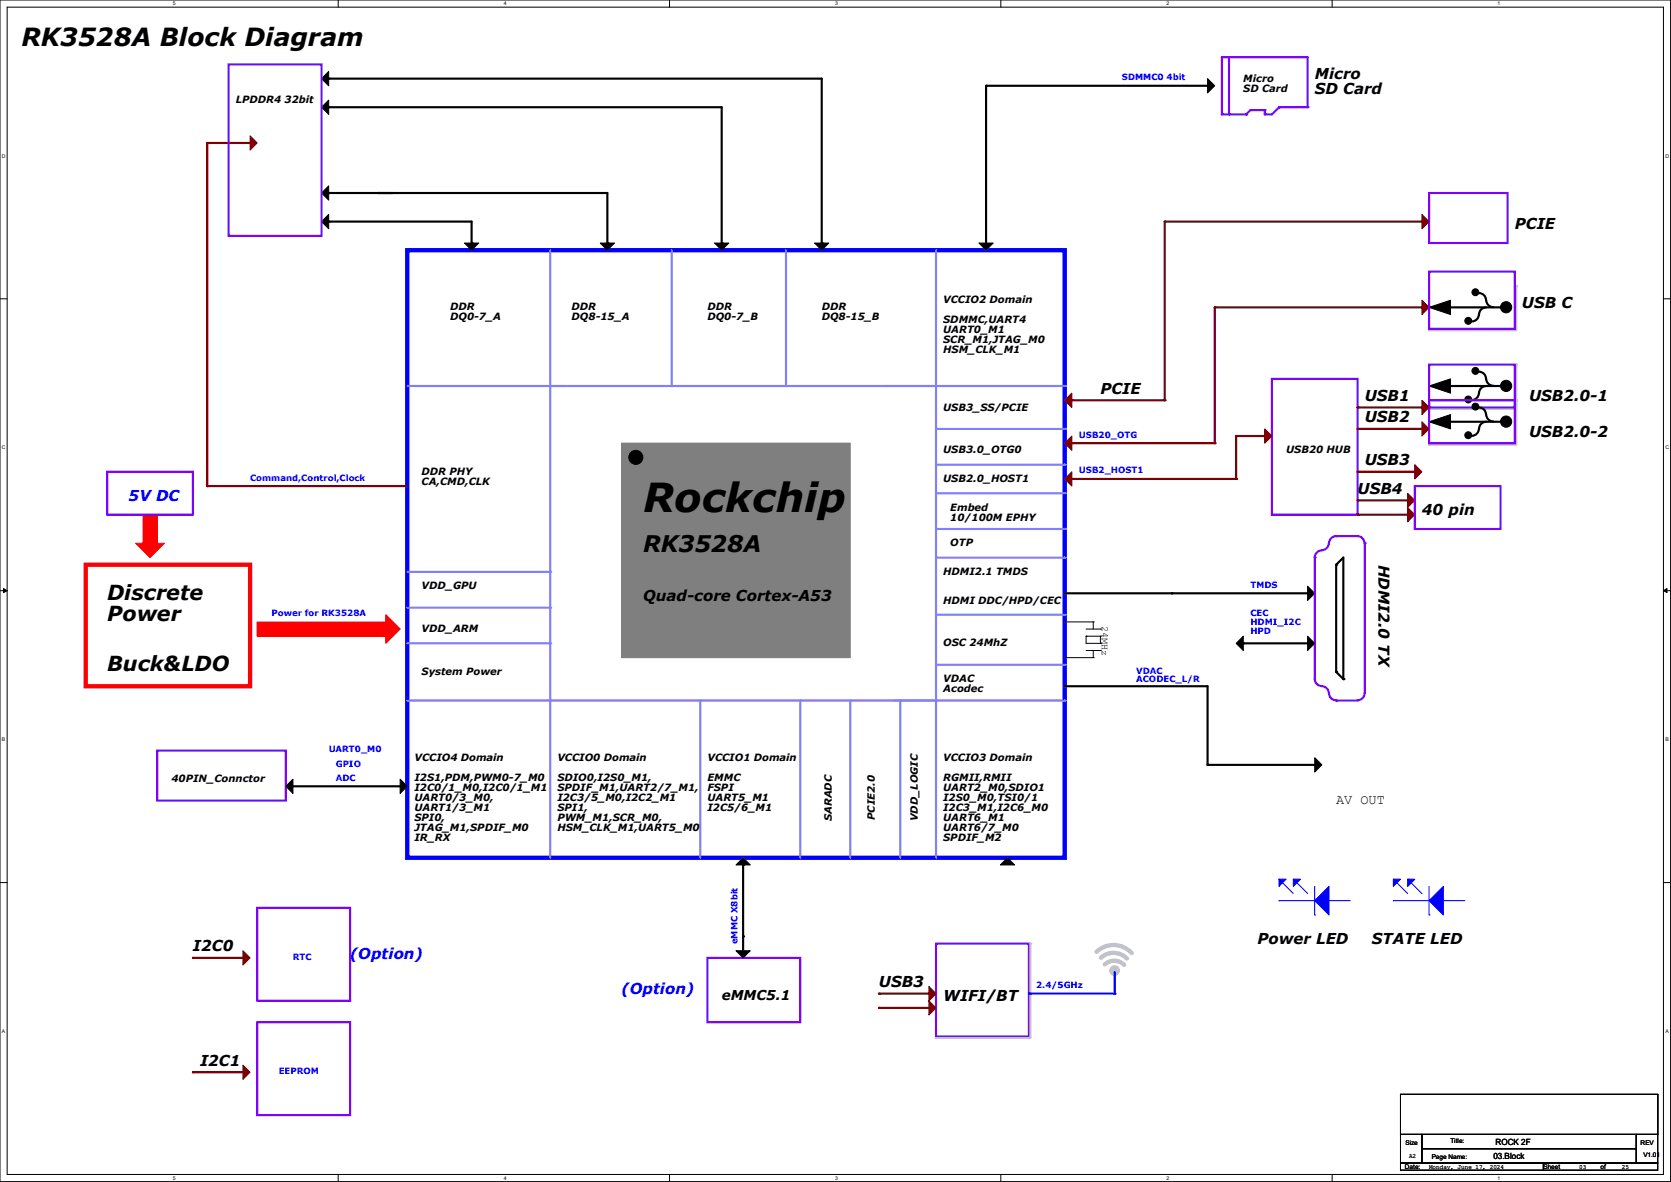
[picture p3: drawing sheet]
<svg xmlns="http://www.w3.org/2000/svg" width="297mm" height="210mm" viewBox="0 0 297 210" stroke-linecap="round" stroke-linejoin="round" font-family="sans-serif">
<g fill="none" stroke="#000" stroke-width=".18">
<path d="M0 0h296.9v209.9h-296.9zM1.3 1.3h294.4v207.4h-294.4zM60.1 0v1.3M119 0v1.3M177.9 0v1.3M236.8 0v1.3M0 53.1h1.3M295.7 53.1h1.2M0 104.9h1.3M.6 104.6l.7 .3-.7 .4zM295.7 104.9l.6-.3v.7zM295.7 104.9h1.2"/>
<path d="M0 156.8h1.3M295.7 156.8h1.2M60.1 208.7v1.2M119 208.7v1.2M177.9 208.7v1.2M236.8 208.7v1.2"/>
</g>
<path d="M.6 104.6l.7 .3-.7 .4zM295.7 104.9l.6-.3v.7z" fill="#000"/>
<path d="M72.4 44.5h116.8v107.9h-116.8z" fill="none" stroke="#00f" stroke-width=".76"/>
<path d="M125.7 170.2h16.5v11.4h-16.5zM166.4 167.6h16.5v16.6h-16.5z" fill="none" stroke="#7f00ff" stroke-width=".38"/>
<path d="M15.2 100.3h29.3v21.6h-29.3z" fill="none" stroke="#f00" stroke-width=".76"/>
<path d="M97.8 44.5v24.1M97.8 68.6h68.6v55.9h-68.6z" fill="none" stroke="#7f7fff" stroke-width=".38"/>
<circle cx="97.8" cy="68.6" r=".19" fill="#7f7fff"/>
<path d="M110.5 78.7h40.6v38.1h-40.6z" fill-rule="evenodd" fill="#7f7f7f"/>
<path d="M110.5 78.7h40.6v38.1h-40.6z" fill="none" stroke="#7f7f7f" stroke-width=".18"/>
<path d="M45.7 110.5h22.9v2.5h-22.9z" fill-rule="evenodd" fill="#f00"/>
<path d="M45.7 110.5h22.9v2.5h-22.9z" fill="none" stroke="#f00" stroke-width=".18"/>
<path d="M25.4 91.4h2.5v5.1h-2.5z" fill-rule="evenodd" fill="#f00"/>
<path d="M25.4 91.4h2.5v5.1h-2.5z" fill="none" stroke="#f00" stroke-width=".18"/>
<path d="M119.4 44.5v24.1" fill="none" stroke="#7f7fff" stroke-width=".38"/>
<circle cx="119.4" cy="68.6" r=".19" fill="#7f7fff"/>
<path d="M139.7 44.5v24.1" fill="none" stroke="#7f7fff" stroke-width=".38"/>
<circle cx="139.7" cy="68.6" r=".19" fill="#7f7fff"/>
<path d="M166.4 44.5v24.1" fill="none" stroke="#7f7fff" stroke-width=".38"/>
<circle cx="166.4" cy="68.6" r=".19" fill="#7f7fff"/>
<path d="M252.7 53.3l1.3 1.3-1.3 1.3z" fill-rule="evenodd" fill="#7f0000"/>
<path d="M252.7 53.3l1.3 1.3-1.3 1.3z" fill="none" stroke="#7f0000" stroke-width=".18"/>
<path d="M72.4 68.6h27.9" fill="none" stroke="#7f7fff" stroke-width=".38"/>
<circle cx="100.3" cy="68.6" r=".19" fill="#7f7fff"/>
<path d="M157.5 68.6h31.7" fill="none" stroke="#7f7fff" stroke-width=".38"/>
<circle cx="189.2" cy="68.6" r=".19" fill="#7f7fff"/>
<path d="M215.9 54.6h36.8" fill="none" stroke="#7f0000" stroke-width=".38"/>
<circle cx="215.9" cy="54.6" r=".19" fill="#7f0000"/>
<path d="M215.9 54.6v24.1" fill="none" stroke="#7f0000" stroke-width=".38"/>
<circle cx="215.9" cy="78.7" r=".19" fill="#7f0000"/>
<path d="M166.4 76.2h22.8" fill="none" stroke="#7f7fff" stroke-width=".38"/>
<circle cx="189.2" cy="76.2" r=".19" fill="#7f7fff"/>
<path d="M219.7 77.5v7.6" fill="none" stroke="#7f0000" stroke-width=".38"/>
<circle cx="219.7" cy="85.1" r=".19" fill="#7f0000"/>
<path d="M166.4 82.6h22.8" fill="none" stroke="#7f7fff" stroke-width=".38"/>
<circle cx="189.2" cy="82.6" r=".19" fill="#7f7fff"/>
<path d="M189.2 78.7l1.3-1.2v2.5z" fill-rule="evenodd" fill="#7f0000"/>
<path d="M189.2 78.7l1.3-1.2v2.5z" fill="none" stroke="#7f0000" stroke-width=".18"/>
<path d="M242.6 96.5v26.7M27.9 133.4h22.9v8.8h-22.9zM242.5 123.2a1.25 1.25 0 0 1-1.2 1.2" fill="none" stroke="#7f00ff" stroke-width=".38"/>
<circle cx="113" cy="81.3" r="1.25" fill="#000"/>
<circle cx="113" cy="81.3" r="1.25" fill="none" stroke="#000" stroke-width=".18"/>
<circle cx="242.6" cy="96.5" r=".19" fill="#7f00ff"/>
<path d="M232.4 104.1l1.3 1.3-1.3 1.3z" fill-rule="evenodd" fill="#000"/>
<path d="M232.4 104.1l1.3 1.3-1.3 1.3z" fill="none" stroke="#000" stroke-width=".18"/>
<path d="M190.5 78.7h25.4" fill="none" stroke="#7f0000" stroke-width=".38"/>
<circle cx="190.5" cy="78.7" r=".19" fill="#7f0000"/>
<path d="M166.4 87.6h22.8" fill="none" stroke="#7f7fff" stroke-width=".38"/>
<circle cx="189.2" cy="87.6" r=".19" fill="#7f7fff"/>
<path d="M189.2 85.1l1.3-1.3v2.6z" fill-rule="evenodd" fill="#7f0000"/>
<path d="M189.2 85.1l1.3-1.3v2.6z" fill="none" stroke="#7f0000" stroke-width=".18"/>
<path d="M233.7 99.1v21.6" fill="none" stroke="#7f00ff" stroke-width=".38"/>
<circle cx="233.7" cy="99.1" r=".19" fill="#7f00ff"/>
<path d="M237.5 100.3l1.3-1.2v21.6l-1.3-1.3" fill="none" stroke="#000" stroke-width=".38"/>
<g fill="#000">
<circle cx="237.5" cy="100.3" r=".19"/>
<circle cx="238.8" cy="120.7" r=".19"/>
</g>
<path d="M190.5 85.1h29.2" fill="none" stroke="#7f0000" stroke-width=".38"/>
<circle cx="190.5" cy="85.1" r=".19" fill="#7f0000"/>
<path d="M166.4 94h22.8" fill="none" stroke="#7f7fff" stroke-width=".38"/>
<circle cx="189.2" cy="94" r=".19" fill="#7f7fff"/>
<path d="M235 97.8a1.25 1.25 0 0 0-1.3 1.3M236.2 96.5a1.25 1.25 0 0 1-1.2 1.2M237.5 95.3a1.25 1.25 0 0 0-1.3 1.2M233.7 120.7a1.25 1.25 0 0 0 1.3 1.2M235 121.9a1.25 1.25 0 0 1 1.2 1.3M236.2 123.2a1.25 1.25 0 0 0 1.3 1.2" fill="none" stroke="#7f00ff" stroke-width=".38"/>
<path d="M237.5 100.3v19.1" fill="none" stroke="#000" stroke-width=".38"/>
<circle cx="237.5" cy="119.4" r=".19" fill="#000"/>
<path d="M24.1 96.5h5.1l-2.5 2.6z" fill-rule="evenodd" fill="#f00"/>
<path d="M24.1 96.5h5.1l-2.5 2.6z" fill="none" stroke="#f00" stroke-width=".18"/>
<path d="M166.4 99.1h22.8" fill="none" stroke="#7f7fff" stroke-width=".38"/>
<circle cx="189.2" cy="99.1" r=".19" fill="#7f7fff"/>
<path d="M237.5 95.3h3.8a1.25 1.25 0 0 1 1.2 1.2" fill="none" stroke="#7f00ff" stroke-width=".38"/>
<circle cx="237.5" cy="95.3" r=".19" fill="#7f00ff"/>
<path d="M237.5 124.5h3.8" fill="none" stroke="#7f00ff" stroke-width=".38"/>
<circle cx="237.5" cy="124.5" r=".19" fill="#7f00ff"/>
<path d="M72.4 101.6h25.4" fill="none" stroke="#7f7fff" stroke-width=".38"/>
<circle cx="97.8" cy="101.6" r=".19" fill="#7f7fff"/>
<path d="M232.4 113l1.3 1.3-1.3 1.3z" fill-rule="evenodd" fill="#000"/>
<path d="M232.4 113l1.3 1.3-1.3 1.3z" fill="none" stroke="#000" stroke-width=".18"/>
<path d="M72.4 108h25.4" fill="none" stroke="#7f7fff" stroke-width=".38"/>
<circle cx="97.8" cy="108" r=".19" fill="#7f7fff"/>
<path d="M166.4 109.2h22.8" fill="none" stroke="#7f7fff" stroke-width=".38"/>
<circle cx="189.2" cy="109.2" r=".19" fill="#7f7fff"/>
<path d="M189.2 110.5h.1M189.2 116.8h5.1M189.2 110.5h5.1M194.3 116.8h.1M219.7 114.3l1.3-1.3v2.6z" fill="none" stroke="#000" stroke-width=".18"/>
<path d="M219.7 114.3l1.3-1.3v2.6z" fill-rule="evenodd" fill="#000"/>
<path d="M72.4 114.3h25.4" fill="none" stroke="#7f7fff" stroke-width=".38"/>
<circle cx="97.8" cy="114.3" r=".19" fill="#7f7fff"/>
<path d="M208.3 105.4h24.1" fill="none" stroke="#000" stroke-width=".38"/>
<circle cx="232.4" cy="105.4" r=".19" fill="#000"/>
<path d="M233.7 134.6l1.3 1.3-1.3 1.3z" fill-rule="evenodd" fill="#000"/>
<g fill="none" stroke="#000" stroke-width=".18">
<path d="M193 113h.1M193 115.6h2.6M193 113v1.3h2.6M193 113h2.6M193 111.8h2.6M194.3 115.6h.1M194.3 110.5h.1M194.3 110.5v1.3M194.3 115.6v1.2M195.6 115.6h.1M195.6 114.3h.1M195.6 113h.1"/>
<path d="M195.6 111.8h.1M233.7 134.6l1.3 1.3-1.3 1.3z"/>
</g>
<path d="M166.4 118.1h22.8" fill="none" stroke="#7f7fff" stroke-width=".38"/>
<circle cx="189.2" cy="118.1" r=".19" fill="#7f7fff"/>
<path d="M195.6 114.3h.1M195.6 113v1.3" fill="none" stroke="#000" stroke-width=".18"/>
<path d="M214.6 121.9v14" fill="none" stroke="#000" stroke-width=".38"/>
<circle cx="214.6" cy="135.9" r=".19" fill="#000"/>
<path d="M68.6 109.2l2.5 2.6-2.5 2.5z" fill-rule="evenodd" fill="#f00"/>
<path d="M68.6 109.2l2.5 2.6-2.5 2.5z" fill="none" stroke="#f00" stroke-width=".18"/>
<path d="M72.4 124.5h25.4" fill="none" stroke="#7f7fff" stroke-width=".38"/>
<circle cx="97.8" cy="124.5" r=".19" fill="#7f7fff"/>
<path d="M158.8 124.5h30.4" fill="none" stroke="#7f7fff" stroke-width=".38"/>
<circle cx="189.2" cy="124.5" r=".19" fill="#7f7fff"/>
<path d="M97.8 124.5v27.9" fill="none" stroke="#7f7fff" stroke-width=".38"/>
<circle cx="97.8" cy="124.5" r=".19" fill="#7f7fff"/>
<path d="M189.2 105.4h19.1M221 114.3h11.4" fill="none" stroke="#000" stroke-width=".38"/>
<g fill="#000">
<circle cx="208.3" cy="105.4" r=".19"/>
<circle cx="221" cy="114.3" r=".19"/>
</g>
<path d="M179.1 152.4l1.2 1.3h-2.5z" fill-rule="evenodd" fill="#000"/>
<path d="M179.1 152.4l1.2 1.3h-2.5z" fill="none" stroke="#000" stroke-width=".18"/>
<path d="M124.5 124.5v27.9" fill="none" stroke="#7f7fff" stroke-width=".38"/>
<circle cx="124.5" cy="124.5" r=".19" fill="#7f7fff"/>
<path d="M142.2 124.5v27.9" fill="none" stroke="#7f7fff" stroke-width=".38"/>
<circle cx="142.2" cy="124.5" r=".19" fill="#7f7fff"/>
<path d="M151.1 124.5v27.9" fill="none" stroke="#7f7fff" stroke-width=".38"/>
<circle cx="151.1" cy="124.5" r=".19" fill="#7f7fff"/>
<path d="M166.4 124.5v27.9" fill="none" stroke="#7f7fff" stroke-width=".38"/>
<circle cx="166.4" cy="124.5" r=".19" fill="#7f7fff"/>
<path d="M160 124.5v27.9" fill="none" stroke="#7f7fff" stroke-width=".38"/>
<circle cx="160" cy="124.5" r=".19" fill="#7f7fff"/>
<path d="M52.1 139.7h19M189.2 121.9h25.4M214.6 135.9h19.1M132.1 153.7v15.2" fill="none" stroke="#000" stroke-width=".38"/>
<g fill="#000">
<circle cx="71.1" cy="139.7" r=".19"/>
<circle cx="189.2" cy="121.9" r=".19"/>
<circle cx="233.7" cy="135.9" r=".19"/>
<circle cx="132.1" cy="153.7" r=".19"/>
<circle cx="132.1" cy="166.4" r=".19"/>
</g>
<g fill="#000">
<path d="M52.1 138.4v2.6l-1.3-1.3z" fill-rule="evenodd"/>
<path d="M71.1 138.4l1.3 1.3-1.3 1.3z" fill-rule="evenodd"/>
<path d="M132.1 152.4l1.3 1.3h-2.6z" fill-rule="evenodd"/>
<path d="M130.8 168.9h2.6l-1.3 1.3z" fill-rule="evenodd"/>
</g>
<path d="M52.1 138.4v2.6l-1.3-1.3zM71.1 138.4l1.3 1.3-1.3 1.3zM132.1 152.4l1.3 1.3h-2.6zM130.8 168.9h2.6l-1.3 1.3z" fill="none" stroke="#000" stroke-width=".18"/>
<path d="M236.2 160h.1M236.2 160h3.8" fill="none" stroke="#00f" stroke-width=".18"/>
<path d="M233.7 160l2.5-2.5v5.1z" fill-rule="evenodd" fill="#00f"/>
<path d="M233.7 157.5v5.1M227.3 160h.1M227.3 160h6.4M233.7 160l2.5-2.5v5.1zM233.7 162.6h.1" fill="none" stroke="#00f" stroke-width=".18"/>
<path d="M229.9 156.2h1.2l-1.2 1.3z" fill-rule="evenodd" fill="#00f"/>
<path d="M229.9 156.2h1.2l-1.2 1.3zM229.9 156.2h.1M229.9 156.2l2.5 2.6" fill="none" stroke="#00f" stroke-width=".18"/>
<path d="M227.3 156.2h1.3l-1.3 1.3z" fill-rule="evenodd" fill="#00f"/>
<path d="M227.3 156.2h1.3l-1.3 1.3zM227.3 156.2h.1M227.3 156.2l2.6 2.6" fill="none" stroke="#00f" stroke-width=".18"/>
<path d="M183.1 167.6v16.8" fill="none" stroke="#c0c0c0" stroke-width=".38"/>
<circle cx="183.1" cy="167.6" r=".19" fill="#c0c0c0"/>
<path d="M166.4 184.4h16.7" fill="none" stroke="#c0c0c0" stroke-width=".38"/>
<circle cx="166.4" cy="184.4" r=".19" fill="#c0c0c0"/>
<path d="M58.4 39.4h25.4M58.4 34.3h49.6" fill="none" stroke="#000" stroke-width=".38"/>
<g fill="#000">
<circle cx="58.4" cy="39.4" r=".19"/>
<circle cx="58.4" cy="34.3" r=".19"/>
<circle cx="67.3" cy="34.3" r=".19"/>
</g>
<g fill="#000">
<path d="M57.2 39.4l1.2-1.3v2.5z" fill-rule="evenodd"/>
<path d="M58.4 33v2.6l-1.2-1.3z" fill-rule="evenodd"/>
</g>
<path d="M57.2 39.4l1.2-1.3v2.5zM58.4 33v2.6l-1.2-1.3z" fill="none" stroke="#000" stroke-width=".18"/>
<path d="M36.8 25.4h7.7" fill="none" stroke="#7f0000" stroke-width=".38"/>
<circle cx="44.5" cy="25.4" r=".19" fill="#7f0000"/>
<path d="M44.5 24.1l1.2 1.3-1.2 1.3z" fill-rule="evenodd" fill="#7f0000"/>
<path d="M44.5 24.1l1.2 1.3-1.2 1.3z" fill="none" stroke="#7f0000" stroke-width=".18"/>
<path d="M36.8 25.4v61" fill="none" stroke="#7f0000" stroke-width=".38"/>
<circle cx="36.8" cy="86.4" r=".19" fill="#7f0000"/>
<g fill="#000">
<path d="M58.4 17.8v2.5l-1.2-1.2z" fill-rule="evenodd"/>
<path d="M57.2 14l1.2-1.3v2.5z" fill-rule="evenodd"/>
<path d="M82.6 43.2h2.5l-1.3 1.3z" fill-rule="evenodd"/>
<path d="M106.7 43.2h2.5l-1.2 1.3z" fill-rule="evenodd"/>
<path d="M127 43.2h2.5l-1.2 1.3z" fill-rule="evenodd"/>
<path d="M144.8 43.2h2.5l-1.2 1.3z" fill-rule="evenodd"/>
</g>
<path d="M57.2 14l1.2-1.3v2.5zM58.4 17.8v2.5l-1.2-1.2zM82.6 43.2h2.5l-1.3 1.3zM106.7 43.2h2.5l-1.2 1.3zM127 43.2h2.5l-1.2 1.3zM144.8 43.2h2.5l-1.2 1.3z" fill="none" stroke="#000" stroke-width=".18"/>
<path d="M58.4 19.1h69.9v24.1M58.4 14h87.7v29.2M83.8 39.4v3.8M108 34.3v8.9" fill="none" stroke="#000" stroke-width=".38"/>
<g fill="#000">
<circle cx="58.4" cy="19.1" r=".19"/>
<circle cx="58.4" cy="14" r=".19"/>
<circle cx="83.8" cy="43.2" r=".19"/>
<circle cx="108" cy="43.2" r=".19"/>
<circle cx="128.3" cy="43.2" r=".19"/>
<circle cx="146.1" cy="43.2" r=".19"/>
</g>
<path d="M40.6 11.4h16.6v30.5h-16.6z" fill="none" stroke="#7f00ff" stroke-width=".38"/>
<path d="M36.8 86.4h35.6" fill="none" stroke="#7f0000" stroke-width=".38"/>
<circle cx="36.8" cy="86.4" r=".19" fill="#7f0000"/>
<path d="M256.5 160h.1M256.5 160h3.9" fill="none" stroke="#00f" stroke-width=".18"/>
<path d="M256.5 157.5v5.1l-2.5-2.6z" fill-rule="evenodd" fill="#00f"/>
<path d="M254 157.5v5.1M256.5 157.5v5.1l-2.5-2.6zM247.7 160h.1M247.7 160h6.3M254 162.6h.1" fill="none" stroke="#00f" stroke-width=".18"/>
<path d="M250.2 156.2h1.3l-1.3 1.3z" fill-rule="evenodd" fill="#00f"/>
<path d="M250.2 156.2h1.3l-1.3 1.3zM250.2 156.2h.1M250.2 156.2l2.5 2.6" fill="none" stroke="#00f" stroke-width=".18"/>
<path d="M247.7 156.2h1.2l-1.2 1.3z" fill-rule="evenodd" fill="#00f"/>
<path d="M247.7 156.2h1.2l-1.2 1.3zM247.7 156.2h.1M247.7 156.2l2.5 2.6" fill="none" stroke="#00f" stroke-width=".18"/>
<path d="M226.1 67.3h15.2v24.1h-15.2z" fill="none" stroke="#7f00ff" stroke-width=".38"/>
<path d="M224.8 76.2l1.3 1.3-1.3 1.2z" fill-rule="evenodd" fill="#7f0000"/>
<path d="M224.8 76.2l1.3 1.3-1.3 1.2z" fill="none" stroke="#7f0000" stroke-width=".18"/>
<path d="M219.7 77.5h5.1" fill="none" stroke="#7f0000" stroke-width=".38"/>
<circle cx="219.7" cy="77.5" r=".19" fill="#7f0000"/>
<path d="M269.5 64.8v7.8" fill="none" stroke="#c0c0c0" stroke-width=".38"/>
<circle cx="269.5" cy="64.8" r=".19" fill="#c0c0c0"/>
<circle cx="262.2" cy="65.9" r=".61" fill="#000"/>
<circle cx="262.2" cy="65.9" r=".61" fill="none" stroke="#000" stroke-width=".18"/>
<path d="M254 72.6h15.5" fill="none" stroke="#c0c0c0" stroke-width=".38"/>
<circle cx="254" cy="72.6" r=".19" fill="#c0c0c0"/>
<path d="M256.5 68.6h10.2M262.8 69.9a1.25 1.25 0 0 1-1.2 1.2M262.9 66a1.25 1.25 0 0 1 1.2 1.3M264.2 67.3a1.25 1.25 0 0 0 1.2 1.2M264.2 68.6a1.25 1.25 0 0 0-1.3 1.3" fill="none" stroke="#000" stroke-width=".38"/>
<g fill="#000">
<path d="M254 68.6l3.8-1.3v2.6l-3.8-1.3h1.3z" fill-rule="evenodd"/>
<circle cx="261" cy="71" r=".61"/>
<circle cx="267.7" cy="68.6" r=".99"/>
</g>
<g fill="none" stroke="#000" stroke-width=".18">
<path d="M254 68.6l3.8-1.3v2.6l-3.8-1.3h1.3z"/>
<circle cx="261" cy="71" r=".61"/>
<circle cx="267.7" cy="68.6" r=".99"/>
</g>
<circle cx="256.5" cy="68.6" r=".19" fill="#000"/>
<path d="M254 64.8h15.2v7.6h-15.2z" fill="none" stroke="#7f00ff" stroke-width=".38"/>
<path d="M269.5 71.1v7.9" fill="none" stroke="#c0c0c0" stroke-width=".38"/>
<circle cx="269.5" cy="71.1" r=".19" fill="#c0c0c0"/>
<circle cx="262.2" cy="72.2" r=".61" fill="#000"/>
<circle cx="262.2" cy="72.2" r=".61" fill="none" stroke="#000" stroke-width=".18"/>
<path d="M254 79h15.5" fill="none" stroke="#c0c0c0" stroke-width=".38"/>
<circle cx="254" cy="79" r=".19" fill="#c0c0c0"/>
<path d="M175.3 15.2v28M256.5 74.9h10.2M262.8 76.2a1.25 1.25 0 0 1-1.2 1.2M262.9 72.4a1.25 1.25 0 0 1 1.2 1.3M264.2 73.7a1.25 1.25 0 0 0 1.2 1.2M264.2 74.9a1.25 1.25 0 0 0-1.3 1.3" fill="none" stroke="#000" stroke-width=".38"/>
<g fill="#000">
<path d="M254 74.9l3.8-1.2v2.5l-3.8-1.3h1.3z" fill-rule="evenodd"/>
<circle cx="261" cy="77.3" r=".61"/>
<circle cx="267.7" cy="74.9" r=".99"/>
</g>
<g fill="none" stroke="#000" stroke-width=".18">
<path d="M254 74.9l3.8-1.2v2.5l-3.8-1.3h1.3z"/>
<circle cx="261" cy="77.3" r=".61"/>
<circle cx="267.7" cy="74.9" r=".99"/>
</g>
<g fill="#000">
<circle cx="175.3" cy="15.2" r=".19"/>
<circle cx="256.5" cy="74.9" r=".19"/>
</g>
<path d="M232.4 10.2v8.9M254 71.1h15.2v7.6h-15.2zM19.1 83.8h15.2v7.6h-15.2z" fill="none" stroke="#7f00ff" stroke-width=".38"/>
<circle cx="232.4" cy="19.1" r=".19" fill="#7f00ff"/>
<path d="M227.3 19.1h5.1" fill="none" stroke="#7f00ff" stroke-width=".38"/>
<circle cx="227.3" cy="19.1" r=".19" fill="#7f00ff"/>
<path d="M218.4 10.2v10.1" fill="none" stroke="#7f00ff" stroke-width=".38"/>
<circle cx="218.4" cy="20.3" r=".19" fill="#7f00ff"/>
<path d="M217.2 10.2h15.2" fill="none" stroke="#7f00ff" stroke-width=".38"/>
<circle cx="217.2" cy="10.2" r=".19" fill="#7f00ff"/>
<path d="M227.3 19.1l-1.2 1.2" fill="none" stroke="#7f00ff" stroke-width=".38"/>
<circle cx="227.3" cy="19.1" r=".19" fill="#7f00ff"/>
<path d="M222.3 19.6h2.5" fill="none" stroke="#7f00ff" stroke-width=".38"/>
<circle cx="222.3" cy="19.6" r=".19" fill="#7f00ff"/>
<path d="M224.8 20.3h1.3" fill="none" stroke="#7f00ff" stroke-width=".38"/>
<circle cx="224.8" cy="20.3" r=".19" fill="#7f00ff"/>
<path d="M224.8 19.6v.7" fill="none" stroke="#7f00ff" stroke-width=".38"/>
<circle cx="224.8" cy="19.6" r=".19" fill="#7f00ff"/>
<path d="M214.6 14l1.3 1.2-1.3 1.3z" fill-rule="evenodd" fill="#000"/>
<path d="M214.6 14l1.3 1.2-1.3 1.3z" fill="none" stroke="#000" stroke-width=".18"/>
<path d="M175.3 15.2h39.3" fill="none" stroke="#000" stroke-width=".38"/>
<circle cx="214.6" cy="15.2" r=".19" fill="#000"/>
<path d="M222.3 19.6l-.8 .7" fill="none" stroke="#7f00ff" stroke-width=".38"/>
<circle cx="221.5" cy="20.3" r=".19" fill="#7f00ff"/>
<path d="M217.2 20.3h4.3" fill="none" stroke="#7f00ff" stroke-width=".38"/>
<circle cx="221.5" cy="20.3" r=".19" fill="#7f00ff"/>
<path d="M217.2 10.2v10.1" fill="none" stroke="#7f00ff" stroke-width=".38"/>
<circle cx="217.2" cy="20.3" r=".19" fill="#7f00ff"/>
<path d="M174 43.2h2.5l-1.2 1.3z" fill-rule="evenodd" fill="#000"/>
<path d="M174 43.2h2.5l-1.2 1.3z" fill="none" stroke="#000" stroke-width=".18"/>
<path d="M250.2 87.6l1.3 1.3-1.3 1.3z" fill-rule="evenodd" fill="#7f0000"/>
<path d="M250.2 87.6l1.3 1.3-1.3 1.3z" fill="none" stroke="#7f0000" stroke-width=".18"/>
<path d="M241.3 88.9h8.9" fill="none" stroke="#7f0000" stroke-width=".38"/>
<circle cx="241.3" cy="88.9" r=".19" fill="#7f0000"/>
<path d="M250.2 90.2l1.3 1.2-1.3 1.3z" fill-rule="evenodd" fill="#7f0000"/>
<path d="M250.2 90.2l1.3 1.2-1.3 1.3z" fill="none" stroke="#7f0000" stroke-width=".18"/>
<path d="M241.3 91.4h8.9" fill="none" stroke="#7f0000" stroke-width=".38"/>
<circle cx="241.3" cy="91.4" r=".19" fill="#7f0000"/>
<path d="M252.7 71.1l1.3 1.3-1.3 1.3z" fill-rule="evenodd" fill="#7f0000"/>
<path d="M252.7 71.1l1.3 1.3-1.3 1.3z" fill="none" stroke="#7f0000" stroke-width=".18"/>
<path d="M252.7 74.9l1.3 1.3-1.3 1.3z" fill-rule="evenodd" fill="#7f0000"/>
<path d="M252.7 74.9l1.3 1.3-1.3 1.3z" fill="none" stroke="#7f0000" stroke-width=".18"/>
<path d="M241.3 72.4h11.4" fill="none" stroke="#7f0000" stroke-width=".38"/>
<circle cx="241.3" cy="72.4" r=".19" fill="#7f0000"/>
<path d="M241.3 76.2h11.4" fill="none" stroke="#7f0000" stroke-width=".38"/>
<circle cx="241.3" cy="76.2" r=".19" fill="#7f0000"/>
<path d="M165.1 175.3l1.3 1.2-1.3 1.3z" fill-rule="evenodd" fill="#7f0000"/>
<path d="M165.1 175.3l1.3 1.2-1.3 1.3z" fill="none" stroke="#7f0000" stroke-width=".18"/>
<path d="M165.1 177.8l1.3 1.3-1.3 1.2z" fill-rule="evenodd" fill="#7f0000"/>
<path d="M165.1 177.8l1.3 1.3-1.3 1.2z" fill="none" stroke="#7f0000" stroke-width=".18"/>
<path d="M156.2 176.5h8.9" fill="none" stroke="#7f0000" stroke-width=".38"/>
<circle cx="156.2" cy="176.5" r=".19" fill="#7f0000"/>
<path d="M156.2 179.1h8.9" fill="none" stroke="#7f0000" stroke-width=".38"/>
<circle cx="156.2" cy="179.1" r=".19" fill="#7f0000"/>
<path d="M194.9 169.1a4.4 4.4 0 0 1 6.2 .2M195.7 170.1a3.3 3.3 0 0 1 4.6 .2M196.4 171.3a2.45 2.45 0 0 1 3.4 .1" fill="none" stroke="#c0c0c0" stroke-width=".76"/>
<circle cx="198.1" cy="172.4" r=".87" fill="#c0c0c0"/>
<circle cx="198.1" cy="172.4" r=".87" fill="none" stroke="#c0c0c0" stroke-width=".18"/>
<path d="M182.9 176.5h15.2" fill="none" stroke="#00f" stroke-width=".38"/>
<circle cx="182.9" cy="176.5" r=".19" fill="#00f"/>
<path d="M198.1 172.7v3.8" fill="none" stroke="#00f" stroke-width=".38"/>
<circle cx="198.1" cy="176.5" r=".19" fill="#00f"/>
<path d="M269.5 50.8v7.9" fill="none" stroke="#c0c0c0" stroke-width=".38"/>
<circle cx="269.5" cy="50.8" r=".19" fill="#c0c0c0"/>
<circle cx="262.2" cy="51.9" r=".61" fill="#000"/>
<circle cx="262.2" cy="51.9" r=".61" fill="none" stroke="#000" stroke-width=".18"/>
<path d="M254 58.7h15.5" fill="none" stroke="#c0c0c0" stroke-width=".38"/>
<circle cx="254" cy="58.7" r=".19" fill="#c0c0c0"/>
<path d="M256.5 54.6h10.2M262.8 55.9a1.25 1.25 0 0 1-1.2 1.2M262.9 52.1a1.25 1.25 0 0 1 1.2 1.2M264.2 53.3a1.25 1.25 0 0 0 1.2 1.3M264.2 54.6a1.25 1.25 0 0 0-1.3 1.3" fill="none" stroke="#000" stroke-width=".38"/>
<g fill="#000">
<path d="M254 54.6l3.8-1.3v2.6l-3.8-1.3h1.3z" fill-rule="evenodd"/>
<circle cx="261" cy="57" r=".61"/>
<circle cx="267.7" cy="54.6" r=".99"/>
</g>
<g fill="none" stroke="#000" stroke-width=".18">
<path d="M254 54.6l3.8-1.3v2.6l-3.8-1.3h1.3z"/>
<circle cx="261" cy="57" r=".61"/>
<circle cx="267.7" cy="54.6" r=".99"/>
</g>
<circle cx="256.5" cy="54.6" r=".19" fill="#000"/>
<path d="M254 48.3h15.2v10.1h-15.2z" fill="none" stroke="#7f00ff" stroke-width=".38"/>
<path d="M189.2 71.1l1.3-1.2v2.5z" fill-rule="evenodd" fill="#7f0000"/>
<path d="M189.2 71.1l1.3-1.2v2.5z" fill="none" stroke="#7f0000" stroke-width=".18"/>
<path d="M190.5 71.1h16.5" fill="none" stroke="#7f0000" stroke-width=".38"/>
<circle cx="190.5" cy="71.1" r=".19" fill="#7f0000"/>
<path d="M207 39.4v31.7" fill="none" stroke="#7f0000" stroke-width=".38"/>
<circle cx="207" cy="71.1" r=".19" fill="#7f0000"/>
<path d="M207 39.4h45.7" fill="none" stroke="#7f0000" stroke-width=".38"/>
<circle cx="207" cy="39.4" r=".19" fill="#7f0000"/>
<path d="M254 34.3h14v8.9h-14z" fill="none" stroke="#7f00ff" stroke-width=".38"/>
<path d="M252.7 38.1l1.3 1.3-1.3 1.2z" fill-rule="evenodd" fill="#7f0000"/>
<path d="M252.7 38.1l1.3 1.3-1.3 1.2z" fill="none" stroke="#7f0000" stroke-width=".18"/>
<path d="M251.5 86.4h15.2v7.6h-15.2z" fill="none" stroke="#7f00ff" stroke-width=".38"/>
<path d="M241.3 83.8h10.2" fill="none" stroke="#7f0000" stroke-width=".38"/>
<circle cx="241.3" cy="83.8" r=".19" fill="#7f0000"/>
<path d="M251.5 82.6l1.2 1.2-1.2 1.3z" fill-rule="evenodd" fill="#7f0000"/>
<path d="M251.5 82.6l1.2 1.2-1.2 1.3z" fill="none" stroke="#7f0000" stroke-width=".18"/>
<path d="M45.7 161.3h16.5v16.5h-16.5zM45.7 181.6h16.5v16.5h-16.5z" fill="none" stroke="#7f00ff" stroke-width=".38"/>
<path d="M43.2 168.9l1.3 1.3-1.3 1.3z" fill-rule="evenodd" fill="#7f0000"/>
<path d="M43.2 168.9l1.3 1.3-1.3 1.3z" fill="none" stroke="#7f0000" stroke-width=".18"/>
<path d="M34.3 170.2h8.9" fill="none" stroke="#7f0000" stroke-width=".38"/>
<circle cx="34.3" cy="170.2" r=".19" fill="#7f0000"/>
<path d="M43.2 189.2l1.3 1.3-1.3 1.3z" fill-rule="evenodd" fill="#7f0000"/>
<path d="M43.2 189.2l1.3 1.3-1.3 1.3z" fill="none" stroke="#7f0000" stroke-width=".18"/>
<path d="M34.3 190.5h8.9" fill="none" stroke="#7f0000" stroke-width=".38"/>
<circle cx="34.3" cy="190.5" r=".19" fill="#7f0000"/>
<path d="M248.9 194.4h45.7v7.2h-45.7zM248.9 201.6h3.8v5h-3.8zM248.9 206.6h25.4v1.3h-25.4zM252.7 201.6h38.1v2.5h-38.1zM252.7 204.1h38.1v2.5h-38.1zM274.3 206.6h20.3v1.3h-20.3zM290.8 201.6h3.8v5h-3.8z" fill="none" stroke="#000" stroke-width=".18"/>
<text font-size="7.1" x="114.3" y="91">Rockchip</text>
<text font-size="4.4" x="3.8" y="8.3">RK3528A Block Diagram</text>
<text font-size="4.1" x="114.3" y="98">RK3528A</text>
<g font-size="3.7">
<text x="19" y="106.6">Discrete</text>
<text x="19" y="110.3">Power</text>
<text x="19" y="119.3">Buck&amp;LDO</text>
</g>
<g font-size="2.7">
<text x="233.7" y="14.1">Micro</text>
<text x="233.7" y="16.8">SD Card</text>
<text x="269.2" y="40.8">PCIE</text>
<text x="270.5" y="54.7">USB C</text>
<text x="195.6" y="70">PCIE</text>
<text x="242.6" y="71.2">USB1</text>
<text x="271.8" y="71.2">USB2.0-1</text>
<text x="242.6" y="75.1">USB2</text>
<text x="271.8" y="77.6">USB2.0-2</text>
<text x="242.6" y="82.7">USB3</text>
<text x="241.3" y="87.8">USB4</text>
<text x="252.7" y="91.6">40 pin</text>
<text x="245" y="100.3" transform="rotate(90 245 100.3)">HDMI2.0 TX</text>
<text x="114.3" y="106.8">Quad-core Cortex-A53</text>
<text x="223.5" y="167.8">Power LED</text>
<text x="243.8" y="167.8">STATE LED</text>
<text x="34.3" y="169">I2C0</text>
<text x="156.2" y="175.4">USB3</text>
<text x="167.6" y="177.9">WIFI/BT</text>
<text x="35.6" y="189.4">I2C1</text>
</g>
<g font-size="2.7" fill="#00f">
<text x="22.9" y="89">5V DC</text>
<text x="62.2" y="170.3">(Option)</text>
<text x="110.5" y="176.7">(Option)</text>
</g>
<g font-size="2.4">
<text x="237.5" y="142.9">AV OUT</text>
<text x="128.3" y="177.7">eMMC5.1</text>
</g>
<g font-size="1.8">
<text x="221" y="14.5">Micro</text>
<text x="221" y="16.3">SD Card</text>
<text x="41.9" y="18.3">LPDDR4 32bit</text>
<text x="167.6" y="53.9">VCCIO2 Domain</text>
<text x="80" y="55.2">DDR</text>
<text x="80" y="56.9">DQ0-7_A</text>
<text x="101.6" y="55.2">DDR</text>
<text x="101.6" y="56.9">DQ8-15_A</text>
<text x="125.7" y="55.2">DDR</text>
<text x="125.7" y="56.9">DQ0-7_B</text>
<text x="146" y="55.2">DDR</text>
<text x="146" y="56.9">DQ8-15_B</text>
<text x="167.6" y="57.4">SDMMC,UART4</text>
<text x="167.6" y="59.2">UART0_M1</text>
<text x="167.6" y="61">SCR_M1,JTAG_M0</text>
<text x="167.6" y="62.8">HSM_CLK_M1</text>
<text x="167.6" y="72.9">USB3_SS/PCIE</text>
<text x="167.6" y="80.6">USB3.0_OTG0</text>
<text x="228.6" y="80.6">USB20 HUB</text>
<text x="74.9" y="84.4">DDR PHY</text>
<text x="74.9" y="86.1">CA,CMD,CLK</text>
<text x="167.6" y="85.6">USB2.0_HOST1</text>
<text x="168.9" y="90.7">Embed</text>
<text x="168.9" y="92.5">10/100M EPHY</text>
<text x="168.9" y="97.1">OTP</text>
<text x="74.9" y="104.7">VDD_GPU</text>
<text x="167.6" y="102.2">HDMI2.1 TMDS</text>
<text x="167.6" y="107.2">HDMI DDC/HPD/CEC</text>
<text x="74.9" y="112.3">VDD_ARM</text>
<text x="195.8" y="111.3" transform="rotate(90 195.8 111.3)">24MHz</text>
<text x="74.9" y="119.9">System Power</text>
<text x="167.6" y="114.9">OSC 24MhZ</text>
<text x="167.6" y="121.2">VDAC</text>
<text x="167.6" y="123">Acodec</text>
<text x="73.7" y="135.2">VCCIO4 Domain</text>
<text x="99.1" y="135.2">VCCIO0 Domain</text>
<text x="125.7" y="135.2">VCCIO1 Domain</text>
<text x="167.6" y="135.2">VCCIO3 Domain</text>
<text x="30.5" y="139">40PIN_Connctor</text>
<text x="73.7" y="138.7">I2S1,PDM,PWM0-7_M0</text>
<text x="73.7" y="140.5">I2C0/1_M0,I2C0/1_M1</text>
<text x="73.7" y="142.3">UART0/3_M0,</text>
<text x="99.1" y="138.7">SDIO0,I2S0_M1,</text>
<text x="99.1" y="140.5">SPDIF_M1,UART2/7_M1,</text>
<text x="99.1" y="142.3">I2C3/5_M0,I2C2_M1</text>
<text x="125.7" y="138.7">EMMC</text>
<text x="125.7" y="140.5">FSPI</text>
<text x="125.7" y="142.3">UART5_M1</text>
<text x="167.6" y="138.7">RGMII,RMII</text>
<text x="167.6" y="140.5">UART2_M0,SDIO1</text>
<text x="167.6" y="142.3">I2S0_M0,TSI0/1</text>
<text x="73.7" y="144.1">UART1/3_M1</text>
<text x="73.7" y="145.8">SPI0,</text>
<text x="73.7" y="147.6">JTAG_M1,SPDIF_M0</text>
<text x="73.7" y="149.4">IR_RX</text>
<text x="99.1" y="144.1">SPI1,</text>
<text x="99.1" y="145.8">PWM_M1,SCR_M0,</text>
<text x="99.1" y="147.6">HSM_CLK_M1,UART5_M0</text>
<text x="125.7" y="144.1">I2C5/6_M1</text>
<text x="147.9" y="145.9" transform="rotate(-90 147.9 145.9)">SARADC</text>
<text x="155.5" y="145.7" transform="rotate(-90 155.5 145.7)">PCIE2.0</text>
<text x="163.1" y="145.9" transform="rotate(-90 163.1 145.9)">VDD_LOGIC</text>
<text x="167.6" y="144.1">I2C3_M1,I2C6_M0</text>
<text x="167.6" y="145.8">UART6_M1</text>
<text x="167.6" y="147.6">UART6/7_M0</text>
<text x="167.6" y="149.4">SPDIF_M2</text>
</g>
<g font-size="1.5" fill="#00f">
<text x="199.4" y="14.3">SDMMC0 4bit</text>
<text x="191.8" y="77.8">USB20_OTG</text>
<text x="44.4" y="85.4">Command,Control,Clock</text>
<text x="191.8" y="84.1">USB2_HOST1</text>
<text x="222.2" y="104.4">TMDS</text>
<text x="48.3" y="109.5">Power for RK3528A</text>
<text x="222.2" y="109.5">CEC</text>
<text x="222.2" y="111">HDMI_I2C</text>
<text x="222.2" y="112.6">HPD</text>
<text x="201.9" y="119.7">VDAC</text>
<text x="201.9" y="121.2">ACODEC_L/R</text>
<text x="58.4" y="133.6">UART0_M0</text>
<text x="59.7" y="136.2">GPIO</text>
<text x="59.7" y="138.7">ADC</text>
<text x="131.1" y="167.8" transform="rotate(-90 131.1 167.8)">eMMC X8bit</text>
<text x="52.1" y="170.5">RTC</text>
<text x="184.1" y="175.6">2.4/5GHz</text>
<text x="49.5" y="190.8">EEPROM</text>
</g>
<g font-size="1.5">
<text x="265.8" y="203.5">ROCK 2F</text>
<text x="265.4" y="205.9">03.Block</text>
</g>
<g font-size="1.1">
<text x="249.8" y="203.4">Size</text>
<text x="257.8" y="203.2">Title:</text>
<text x="291.6" y="203.4">REV</text>
<text x="249.7" y="207.7">Date:</text>
<text x="250.4" y="205.7">A2</text>
<text x="254" y="207.6">Monday, June 17, 2024</text>
<text x="254.5" y="206">Page Name:</text>
<text x="274.3" y="207.7">Sheet</text>
<text x="280.7" y="207.6">03</text>
<text x="284.5" y="207.7">of</text>
<text x="288.3" y="207.6">25</text>
<text x="292.1" y="205.6">V1.01</text>
</g>
<g font-size=".9">
<text x="30.7" y=".9">5</text>
<text x="89.5" y=".9">4</text>
<text x="148.4" y=".9">3</text>
<text x="207.3" y=".9">2</text>
<text x="266.2" y=".9">1</text>
<text x=".3" y="28">D</text>
<text x="296" y="28">D</text>
<text x=".3" y="79.8">C</text>
<text x="296" y="79.8">C</text>
<text x=".3" y="131.7">B</text>
<text x="296" y="131.7">B</text>
<text x=".3" y="183.5">A</text>
<text x="296" y="183.5">A</text>
<text x="30.7" y="209.6">5</text>
<text x="89.5" y="209.6">4</text>
<text x="148.4" y="209.6">3</text>
<text x="207.3" y="209.6">2</text>
<text x="266.2" y="209.6">1</text>
</g>
</svg>
